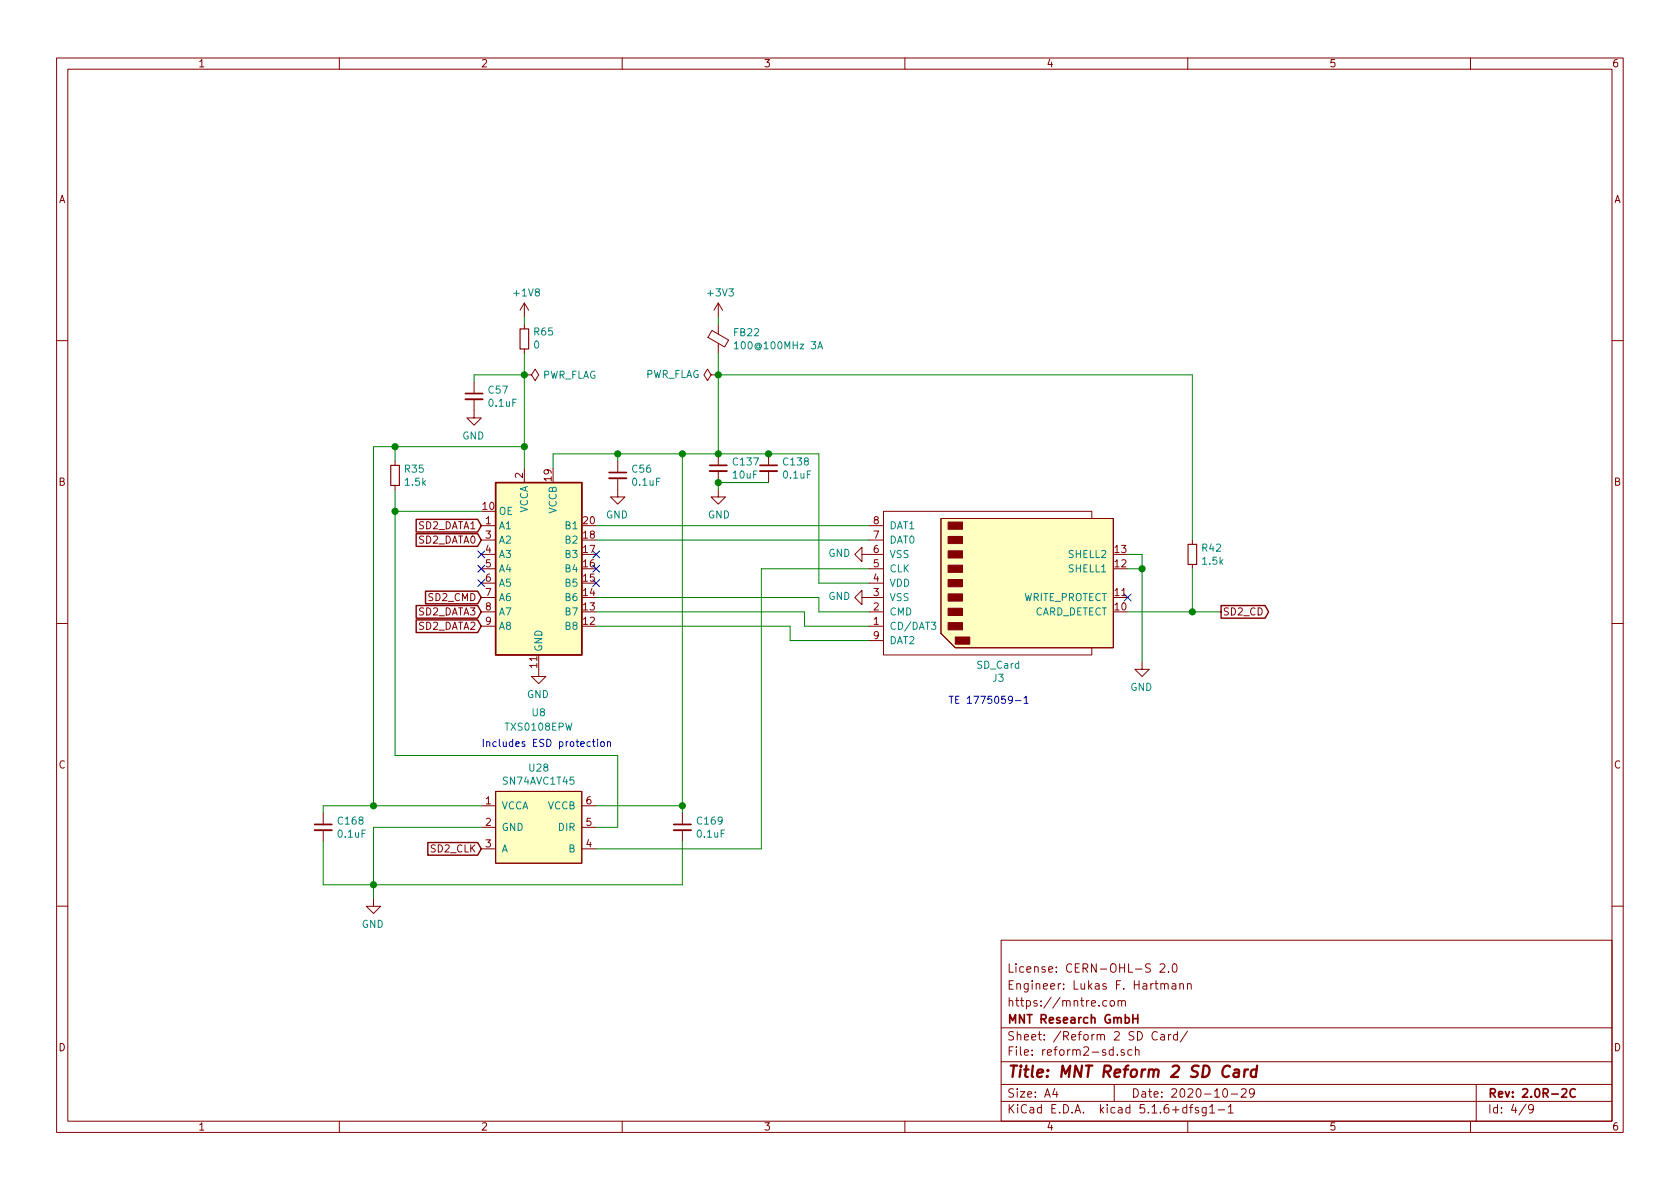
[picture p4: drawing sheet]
<svg xmlns="http://www.w3.org/2000/svg" width="297mm" height="210mm" viewBox="0 0 297 210" stroke-linecap="round" stroke-linejoin="round" font-family="sans-serif">
<g fill="none" stroke="#840000" stroke-width=".18">
<path d="M10 10.3h277v189.9h-277zM12 12.2h273v186.1h-273zM60 10.3v1.9M110 10.3v1.9M160 10.3v1.9M210 10.3v1.9M260 10.3v1.9M92.7 53.6l-.8 1.3M92.7 53.6v2.5M92.7 57.4v.8M92.7 53.6l.8 1.3M125.9 58.4l2.9 1.7-.7 1.3-2.9-1.7z"/>
<path d="M127 53.6v2.5M127 57.4v1.6M127 53.6l-.8 1.3M127 53.6l.8 1.3M10 60.2h2M83.8 70.6v3.3h-1.3l1.3 1.3 1.3-1.3h-1.3M83.8 67.6v2M92.7 66.3h1.3l.6-1 .6 1-.6 1-.6-1M92.7 66.3h.1M92.7 61.7v.8M125.7 66.3l-.6-1-.6 1 .6 1 .6-1h1.3M127 66.3h.1"/>
<path d="M127 60.7v1.8M285 60.2h2M69.8 81.5v.8M69.8 85.8v.8M85.1 93h2.5M85.1 95.5h2.5M85.1 98h2.5M92.7 82.8v2.5M109.2 84.6v3.3h-1.3l1.3 1.2 1.3-1.2h-1.3M109.2 81.5v2.1M127 86.6v1.3h1.3l-1.3 1.2-1.3-1.2h1.3M127 80.3v2"/>
<path d="M127 83.3v2M135.9 80.3v2M135.9 83.3v2M152.4 98v1.3l-1.3-1.3 1.3-1.2v1.2h3.8M153.7 93h2.5M153.7 95.5h2.5M166.4 91.7h30.4v22.8h-27.9l-2.5-2.5zM193 91.7v-1.3h-36.8v25.4h36.8v-1.3M210.8 95.5v.8M210.8 99.8v.8M10 110.3h2M85.1 100.6h2.5"/>
<path d="M85.1 103.1h2.5M85.1 105.7h2.5M85.1 108.2h2.5M85.1 110.7h2.5M95.2 118.4v1.2h-1.2l1.2 1.3 1.3-1.3h-1.3M152.4 105.7v1.2l-1.3-1.2 1.3-1.3v1.3h3.8M153.7 100.6h2.5M153.7 103.1h2.5M153.7 108.2h2.5M153.7 110.7h2.5M153.7 113.3h2.5M201.9 117.1v1.3h-1.2l1.2 1.2 1.3-1.2h-1.3"/>
<path d="M285 110.3h2M87.6 139.9h15.3v12.7h-15.3zM57.1 143.8v2M57.1 146.8v2M66 159v1.3h-1.2l1.2 1.2 1.3-1.2h-1.3M85.1 142.5h2.5M85.1 146.3h2.5M85.1 150.1h2.5M102.9 142.5h2.5M102.9 146.3h2.5M102.9 150.1h2.5M120.6 143.8v2"/>
<path d="M120.6 146.8v2M10 160.2h2M177 166.3h108v32h-108zM195.7 177l-.4-.1-.3 .3v.6l.3 .1 .4-.1M196.3 177.1l.2-.2 .5 .2v.7l-.2 .1-.5-.1zM197.7 177.1l.2-.2 .4 .1v.9M197.7 176.9v1M198.3 177.1a.36 .36 0 0 1 .4-.2 .36 .36 0 0 1 .3 .2v.8M205.1 170.6l.2-.2h.4l.3 .5-.9 1h.9M205.3 174.1l.2-.2 .3 .1 .1 .9M205.9 174.1a.36 .36 0 0 1 .3-.2 .36 .36 0 0 1 .4 .2v.8M206.6 171.8v.1"/>
<path d="M207.3 174h.5l.1 .9M207.5 170.5l.2-.1a.94 .94 0 0 1 0 1.5h-.1a1 1 0 0 1-.1-1.4zM207.9 174.3l-.5 .1a.29 .29 0 0 0-.2 .2 .29 .29 0 0 0 .2 .3l.5-.1M208.6 174.1l.2-.2 .4 .1v.9M208.6 173.9v1M210 174.1v-.1a.37 .37 0 0 1 .6 .1v.8M210 173.9v1M285 160.2h2M60 198.3v1.9M110 198.3v1.9M160 198.3v1.9M177 194.8h108"/>
<path d="M177 191.8h108M177 187.8h108M177 181.8h108M186.5 192.5l-.4 1h1M186.8 193v1M197 191.8v3M197.6 186.5v.1M198.8 185.7l-.4-.1-.2 .2 .1 .2 .5 .2v.3h-.6M200.1 185.7l-.4-.1-.3 .3 .1 .6 .2 .1 .4-.1M200.8 185.7l.2-.1 .3 .1 .1 .9M200.8 185.1v1.5M204.6 182.6a.7 .7 0 0 0-.9 .2 .7 .7 0 0 0 .1 .9 .55 .55 0 0 0 .8 .1"/>
<path d="M205.3 183h.5l.1 .9M205.9 183.3l-.5 .1-.2 .2 .2 .3 .5-.1M206.6 182.9v1M207 182.9l-.4 .3M208.2 183l-.5-.1-.2 .3v.6l.2 .1 .5-.1M208.2 182.4v1.5M210 182.3l-1.3 2M210 198.3v1.9M210.3 195.8h.6M210.9 195.3l-.4 .2v1.3M211.9 195.9l-.4-.1-.2 .2 .1 .3 .5 .1v.3h-.6M213.3 195.8v1.2l-.3 .3h-.4"/>
<path d="M213.3 195.9l-.5-.1-.3 .3 .1 .6 .2 .1 .5-.1M213.9 195.8l.4-.5v1.5M213.9 196.8h.9M215.4 196.3h1.1M216.3 192.7l.4-.2a.94 .94 0 0 1 0 1.5 .79 .79 0 0 1-.4-1.3zM217.2 195.8l.4-.5v1.5M217.2 196.8h.8M217.7 193.5h1.1M219.5 192.7l.2-.2h.3l.3 .2v.3v.2l-.9 .8h.9M221.8 193.2l-.3 .3h-.3l-.3-.3v-.4l.2-.2 .4-.1 .2 .2a1.13 1.13 0 0 1-.2 1.2l-.4 .1M260 198.3v1.9M261 191.8v6.5"/>
<path d="M269.8 195.2l-1.2 2M271.1 196l-.3 .3-.4-.1-.1-.2v-.4l.1-.2 .4-.1 .2 .2a1.19 1.19 0 0 1-.2 1.2l-.4 .1"/>
</g>
<path d="M82.3 69.6h3M107.7 83.6h3M125.5 82.3h3M134.4 82.3h3M55.6 145.8h3.1M119.1 145.8h3.1M200.3 179.4v1.5M201.2 179.4v1.5M200.3 180.1h.9M276.2 192.7l.2-.2h.3l.3 .2v.3v.2l-.9 .8h.9M278.5 192.7a.59 .59 0 0 0-.7 0 .59 .59 0 0 0-.2 .7 .56 .56 0 0 0 .3 .6 .56 .56 0 0 0 .6-.1" fill="none" stroke="#840000" stroke-width=".3"/>
<path d="M217.5 188.6a.87 .87 0 0 0-1 0 .87 .87 0 0 0-.4 1 .69 .69 0 0 0 .3 .8 .69 .69 0 0 0 .9-.1M218.3 189.2h.7v1.2M219.1 189.6l-.7 .1a.4 .4 0 0 0-.3 .3 .4 .4 0 0 0 .2 .4l.7-.1M220.1 189.1l-.2 1.3M220.7 189.1a.55 .55 0 0 0-.7 .4M222.2 189.2a.68 .68 0 0 0-1 .3v.8l.3 .1 .5-.1M222.3 188.4l-.3 2" fill="none" stroke="#840000" stroke-width=".41"/>
<path d="M82.3 70.6h3M107.7 84.6h3M125.5 83.3h3M134.4 83.3h3M55.6 146.8h3.1M119.1 146.8h3.1" fill="none" stroke="#840000" stroke-width=".33"/>
<g fill="#ffffc2" stroke="#ffffc2" stroke-width=".18">
<path d="M87.6 85.3h15.3v30.5h-15.3z"/>
<path d="M87.6 139.9h15.3v12.7h-15.3z"/>
<path d="M166.4 91.7h30.4v22.8h-27.9l-2.5-2.5z"/>
</g>
<path d="M73.6 91.8h10.9l.6 1.2-.6 1.1h-10.9zM73.6 94.4h10.9l.6 1.1-.6 1.1h-10.9zM87.6 85.3h15.3v30.5h-15.3zM73.6 107.1h10.9l.6 1.1-.6 1.1h-10.9zM73.6 109.6h10.9l.6 1.1-.6 1.2h-10.9zM75.2 104.5h9.3l.6 1.2-.6 1.1h-9.3zM215.9 107.1h7.8l.6 1.1-.6 1.1h-7.8zM75.6 149h8.9l.6 1.1-.6 1.1h-8.9z" fill="none" stroke="#840000" stroke-width=".25"/>
<path d="M129.8 60.8l.4-.4v1.3M129.8 61.7h.8M144.6 61.7l.4-1.3 .4 1.3M144.7 61.3h.6M164.7 110h.8l-.5 .5 .4 .1v.6l-.2 .1-.5-.1" fill="none" stroke="#008484" stroke-width=".18"/>
<path d="M91.9 58.2h1.6v3.5h-1.6zM69.1 82.3h1.5v3.5h-1.5zM210.1 96.3h1.5v3.5h-1.5z" fill="none" stroke="#840000" stroke-width=".2"/>
<g fill="#840000" stroke="#840000" stroke-width=".18">
<path d="M167.6 92.3h2.6v1.3h-2.6z"/>
<path d="M167.6 94.9h2.6v1.2h-2.6z"/>
<path d="M167.6 97.4h2.6v1.3h-2.6z"/>
<path d="M167.6 99.9h2.6v1.3h-2.6z"/>
<path d="M167.6 102.5h2.6v1.3h-2.6z"/>
<path d="M167.6 105h2.6v1.3h-2.6z"/>
<path d="M167.6 107.6h2.6v1.2h-2.6z"/>
<path d="M167.6 110.1h2.6v1.3h-2.6z"/>
<path d="M168.9 112.6h2.5v1.3h-2.5z"/>
</g>
<g fill="none" stroke="#008400" stroke-width=".18">
<path d="M92.7 56.1v1.3M127 56.1v1.3M69.8 79v2.5M92.7 79h-26.7v63.5M92.7 62.5v20.3M92.7 66.3h-8.9v1.3M127 66.3h83.8v29.2M127 62.5v17.8M69.8 86.6v47h39.4v12.7h-3.8M69.8 90.4h15.3M97.8 82.8v-2.5h47v22.8h8.9M105.4 95.5h48.3"/>
<path d="M105.4 93h48.3M109.2 80.3v1.2M120.6 80.3v63.5M135.9 85.3h-8.9v1.3M199.4 98h2.5v19.1M105.4 110.7h34.3v2.6h14M105.4 105.7h39.4v2.5h8.9M105.4 108.2h36.8v2.5h11.5M153.7 100.6h-19.1v49.5h-29.2M199.4 100.6h2.5M199.4 108.2h16.5M210.8 100.6v7.6"/>
<path d="M57.1 148.8v7.7h63.5v-7.7M85.1 146.3h-19.1v12.7M85.1 142.5h-28v1.3M105.4 142.5h15.2"/>
</g>
<path d="M104.7 131.2h.5M104.9 130.7v1.1l.3 .2M105.7 130.7v.2M105.7 131.2v.8M106.2 131.3l.3-.1h.3l.1 .2-.1 .5-.3 .1-.3-.1zM107.4 131.3l.2-.1h.3v.8M107.4 131.2v.8M179.6 123.9h.9M181.1 123.5l.3-.4v1.3M181.1 124.4h.7" fill="none" stroke="#0000c2" stroke-width=".18"/>
<g fill="#008400" stroke="#008400" stroke-width=".25">
<circle cx="120.7" cy="80.3" r=".51"/>
<circle cx="127" cy="66.3" r=".51"/>
<circle cx="69.9" cy="90.4" r=".51"/>
<circle cx="66" cy="156.5" r=".51"/>
<circle cx="69.9" cy="79" r=".51"/>
<circle cx="201.9" cy="100.6" r=".51"/>
<circle cx="127" cy="85.3" r=".51"/>
<circle cx="66" cy="142.5" r=".51"/>
<circle cx="210.8" cy="108.2" r=".51"/>
<circle cx="109.2" cy="80.3" r=".51"/>
<circle cx="120.7" cy="142.5" r=".51"/>
<circle cx="127" cy="80.3" r=".51"/>
<circle cx="92.7" cy="79" r=".51"/>
<circle cx="92.7" cy="66.3" r=".51"/>
<circle cx="135.9" cy="80.3" r=".51"/>
</g>
<g fill="none" stroke="#000084" stroke-width=".18">
<path d="M84.5 100l1.2 1.2M84.5 97.4l1.2 1.2M85.7 100l-1.2 1.2M85.7 97.4l-1.2 1.2M104.8 100l1.2 1.2M104.8 97.4l1.2 1.2M106 100l-1.2 1.2M106 97.4l-1.2 1.2M84.5 102.5l1.2 1.2M85.7 102.5l-1.2 1.2M104.8 102.5l1.2 1.2M106 102.5l-1.2 1.2"/>
<path d="M198.8 105l1.2 1.3M200 105l-1.2 1.3"/>
</g>
<text font-size="2.8" fill="#840000" x="178" y="190.5">Title: MNT Reform 2 SD Card</text>
<g font-size="2.1" fill="#840000">
<text x="178" y="172">License: CERN-OHL-S 2.0</text>
<text x="178" y="178">https://mntre.com</text>
<text x="178" y="175">Engineer: Lukas F. Hartmann</text>
<text x="178" y="184">Sheet: /Reform 2 SD Card/</text>
<text x="178" y="181">MNT Research GmbH</text>
<text x="178" y="186.7">File: reform2-sd.sch</text>
<text x="178" y="196.9">KiCad E.D.A. kicad 5.1.6+dfsg1-1</text>
<text x="178" y="194.1">Size: A4</text>
<text x="200" y="194.1">Date: 2020-10-29</text>
<text x="263" y="194.1">Rev: 2.0R-2C</text>
<text x="263" y="196.9">Id: 4/9</text>
</g>
<g font-size="1.8" fill="#840000">
<text x="35" y="11.9">1</text>
<text x="85" y="11.9">2</text>
<text x="135" y="11.9">3</text>
<text x="185" y="11.9">4</text>
<text x="235" y="11.9">5</text>
<text x="285" y="11.9">6</text>
<text x="10.4" y="35.9">A</text>
<text x="285.4" y="35.9">A</text>
<text x="10.4" y="85.9">B</text>
<text x="92.5" y="84.6" transform="rotate(-90 92.5 84.6)">2</text>
<text x="97.5" y="85" transform="rotate(-90 97.5 85)">19</text>
<text x="285.4" y="85.9">B</text>
<text x="74" y="93.6">SD2_DATA1</text>
<text x="85.4" y="90.2">10</text>
<text x="85.9" y="92.7">1</text>
<text x="85.9" y="95.2">3</text>
<text x="103.2" y="95.2">18</text>
<text x="103.2" y="92.7">20</text>
<text x="154.5" y="95.2">7</text>
<text x="154.5" y="92.7">8</text>
<text x="74" y="96.1">SD2_DATA0</text>
<text x="85.9" y="97.8">4</text>
<text x="85.9" y="100.3">5</text>
<text x="103.2" y="100.3">16</text>
<text x="103.2" y="97.8">17</text>
<text x="154.5" y="100.3">5</text>
<text x="154.5" y="97.8">6</text>
<text x="197.2" y="100.3">12</text>
<text x="197.2" y="97.8">13</text>
<text x="75.8" y="106.3">SD2_CMD</text>
<text x="85.9" y="102.9">6</text>
<text x="85.9" y="105.4">7</text>
<text x="85.9" y="107.9">8</text>
<text x="103.2" y="107.9">13</text>
<text x="103.2" y="105.4">14</text>
<text x="103.2" y="102.9">15</text>
<text x="154.5" y="107.9">2</text>
<text x="154.5" y="105.4">3</text>
<text x="154.5" y="102.9">4</text>
<text x="197.2" y="107.9">10</text>
<text x="197.2" y="105.4">11</text>
<text x="74" y="108.8">SD2_DATA3</text>
<text x="74" y="111.4">SD2_DATA2</text>
<text x="85.9" y="110.5">9</text>
<text x="103.2" y="110.5">12</text>
<text x="154.5" y="110.5">1</text>
<text x="154.5" y="113">9</text>
<text x="216.2" y="108.8">SD2_CD</text>
<text x="95" y="118.1" transform="rotate(-90 95 118.1)">11</text>
<text x="10.4" y="135.9">C</text>
<text x="285.4" y="135.9">C</text>
<text x="85.9" y="142.2">1</text>
<text x="103.7" y="142.2">6</text>
<text x="85.9" y="146">2</text>
<text x="85.9" y="149.9">3</text>
<text x="103.7" y="149.9">4</text>
<text x="103.7" y="146">5</text>
<text x="76.3" y="150.7">SD2_CLK</text>
<text x="10.4" y="185.9">D</text>
<text x="285.4" y="185.9">D</text>
<text x="35" y="199.9">1</text>
<text x="85" y="199.9">2</text>
<text x="135" y="199.9">3</text>
<text x="185" y="199.9">4</text>
<text x="235" y="199.9">5</text>
<text x="285" y="199.9">6</text>
</g>
<g font-size="1.8" fill="#008484">
<text x="91" y="52.4">+1V8</text>
<text x="125.3" y="52.4">+3V3</text>
<text x="94.5" y="59.3">R65</text>
<text x="129.8" y="59.5">FB22</text>
<text x="94.4" y="61.6">0</text>
<text x="130.6" y="61.8">100@100MHz 3A</text>
<text x="86.4" y="69.6">C57</text>
<text x="86.5" y="71.9">0.1uF</text>
<text x="95.8" y="67">PWR_FLAG</text>
<text x="114" y="66.8">PWR_FLAG</text>
<text x="81.7" y="77.7">GND</text>
<text x="71.6" y="83.6">R35</text>
<text x="111.8" y="83.6">C56</text>
<text x="129.7" y="82.3">C137</text>
<text x="138.6" y="82.3">C138</text>
<text x="71.7" y="85.9">1.5k</text>
<text x="111.9" y="85.9">0.1uF</text>
<text x="129.7" y="84.6">10uF</text>
<text x="138.6" y="84.6">0.1uF</text>
<text x="88.1" y="93.6">A1</text>
<text x="88.1" y="91.1">OE</text>
<text x="93.3" y="90.9" transform="rotate(-90 93.3 90.9)">VCCA</text>
<text x="98.4" y="90.9" transform="rotate(-90 98.4 90.9)">VCCB</text>
<text x="100.1" y="93.6">B1</text>
<text x="107.1" y="91.7">GND</text>
<text x="125.2" y="91.7">GND</text>
<text x="157.2" y="93.6">DAT1</text>
<text x="88.1" y="96.1">A2</text>
<text x="88.1" y="98.7">A3</text>
<text x="88.1" y="101.2">A4</text>
<text x="100.1" y="101.2">B4</text>
<text x="100.1" y="98.7">B3</text>
<text x="100.1" y="96.1">B2</text>
<text x="146.5" y="98.5">GND</text>
<text x="157.2" y="101.2">CLK</text>
<text x="157.2" y="98.7">VSS</text>
<text x="157.2" y="96.1">DAT0</text>
<text x="189.1" y="101.2">SHELL1</text>
<text x="189.1" y="98.7">SHELL2</text>
<text x="212.6" y="97.6">R42</text>
<text x="212.7" y="99.9">1.5k</text>
<text x="88.1" y="103.8">A5</text>
<text x="88.1" y="106.3">A6</text>
<text x="100.1" y="106.3">B6</text>
<text x="100.1" y="103.8">B5</text>
<text x="146.5" y="106.1">GND</text>
<text x="157.2" y="106.3">VSS</text>
<text x="157.2" y="103.8">VDD</text>
<text x="180.7" y="106.3">WRITE_PROTECT</text>
<text x="88.1" y="108.8">A7</text>
<text x="88.1" y="111.4">A8</text>
<text x="100.1" y="111.4">B8</text>
<text x="100.1" y="108.8">B7</text>
<text x="157.2" y="111.4">CD/DAT3</text>
<text x="157.2" y="108.8">CMD</text>
<text x="157.2" y="113.9">DAT2</text>
<text x="182.7" y="108.8">CARD_DETECT</text>
<text x="95.9" y="115.3" transform="rotate(-90 95.9 115.3)">GND</text>
<text x="172.8" y="118.3">SD_Card</text>
<text x="93.2" y="123.4">GND</text>
<text x="175.6" y="120.6">J3</text>
<text x="199.8" y="122.2">GND</text>
<text x="89.6" y="129.2">TXS0108EPW</text>
<text x="94.1" y="126.7">U8</text>
<text x="93.6" y="136.4">U28</text>
<text x="88.6" y="143.1">VCCA</text>
<text x="89.2" y="138.8">SN74AVC1T45</text>
<text x="96.9" y="143.1">VCCB</text>
<text x="59.9" y="148.1">0.1uF</text>
<text x="59.9" y="145.8">C168</text>
<text x="88.6" y="146.9">GND</text>
<text x="98.8" y="146.9">DIR</text>
<text x="123.4" y="148.1">0.1uF</text>
<text x="123.4" y="145.8">C169</text>
<text x="88.6" y="150.7">A</text>
<text x="100.6" y="150.7">B</text>
<text x="64" y="164.1">GND</text>
</g>
<g font-size="1.8" fill="#0000c2">
<text x="167.6" y="124.5">TE 1775059-1</text>
<text x="85.1" y="132.1">Includes ESD protection</text>
</g>
</svg>
